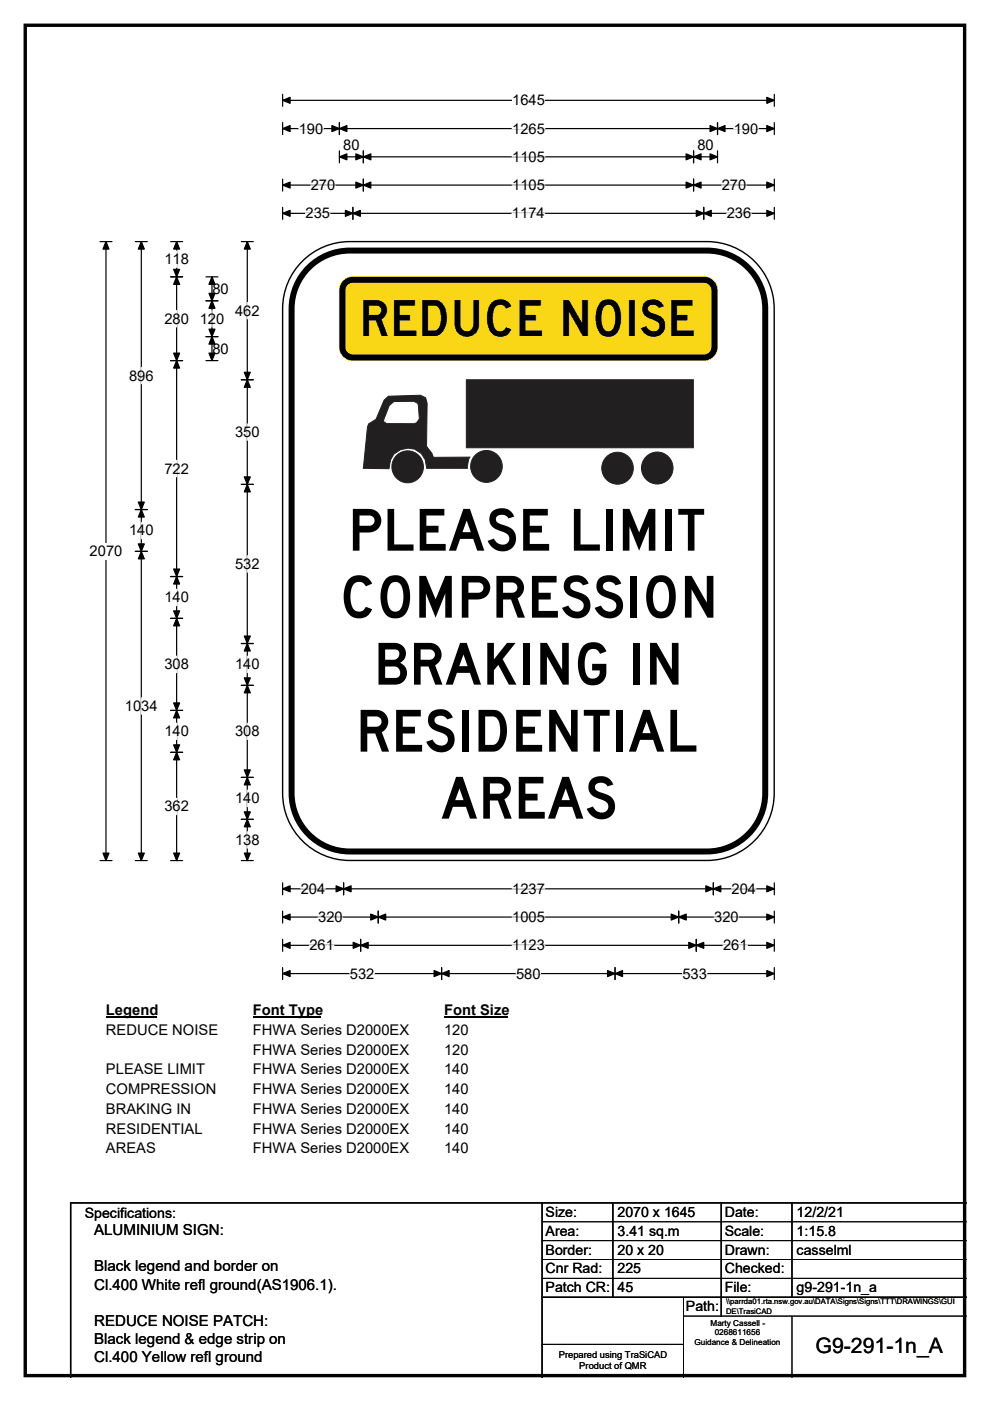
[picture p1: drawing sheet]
<svg xmlns="http://www.w3.org/2000/svg" width="210mm" height="297mm" viewBox="0 0 210 297" stroke-linecap="round" stroke-linejoin="round" font-family="sans-serif">
<path d="M5.4 5.4h199.2v286.3h-199.2z" fill="none" stroke="#000" stroke-width=".72"/>
<path d="M59.9 21.3h104.3M59.9 20v2.5M164.2 20v2.5" fill="none" stroke="#000" stroke-width=".25"/>
<path d="M59.9 21.3l1.6-.7v1.3zM162.6 20.6l1.6 .7-1.6 .6z" fill="#000" stroke="#000" stroke-width=".25"/>
<path d="M108.6 19.5h7v3.5h-7z" fill="#fff"/>
<g fill="none" stroke="#000" stroke-width=".25">
<path d="M59.9 27.3h104.3M59.9 26v2.5M59.9 38v2.5M59.9 39.2h104.3M72 26v2.5M72 32v2.5M72 33.3h80.2M77.1 32v2.5M77.1 38v2.5M147.1 32v2.5M147.1 38v2.5M152.2 26v2.5"/>
<path d="M152.2 32v2.5M164.2 26v2.5M164.2 38v2.5M21.2 51.2h2.5M22.5 51.2v131.3M59.9 44v2.5M59.9 45.2h104.3M74.8 44v2.5M149.3 44v2.5M164.2 44v2.5M21.2 182.5h2.5M59.9 187.2v2.5"/>
<path d="M59.9 193.2v2.5M59.9 199.2v2.5M59.9 188.4h104.3M59.9 194.4h104.3M72.9 187.2v2.5M76.5 199.2v2.5M80.2 193.2v2.5M144 193.2v2.5M147.7 199.2v2.5M151.3 187.2v2.5M164.2 199.2v2.5M164.2 187.2v2.5"/>
<path d="M164.2 193.2v2.5M59.9 205.1v2.6M59.9 200.4h104.3M59.9 206.4h104.3M93.7 205.1v2.6M130.5 205.1v2.6M164.2 205.1v2.6"/>
</g>
<g fill="#000" stroke="#000" stroke-width=".25">
<path d="M59.9 27.3l1.6-.7v1.3zM59.9 39.2l1.6-.6v1.3zM72 27.3l1.6-.7v1.3zM70.4 26.6l1.6 .7-1.6 .6zM72 33.3l1.6-.7v1.3zM77.1 33.3l1.6-.7v1.3zM75.5 32.6l1.6 .7-1.6 .6zM77.1 39.2l1.6-.6v1.3zM75.5 38.6l1.6 .6-1.6 .7zM145.5 32.6l1.6 .7-1.6 .6zM147.1 33.3l1.6-.7v1.3zM145.5 38.6l1.6 .6-1.6 .7z"/>
<path d="M147.1 39.2l1.6-.6v1.3zM150.6 26.6l1.6 .7-1.6 .6zM152.2 27.3l1.6-.7v1.3zM150.6 32.6l1.6 .7-1.6 .6zM162.6 26.6l1.6 .7-1.6 .6zM162.6 38.6l1.6 .6-1.6 .7zM22.5 51.2l.6 1.6h-1.3zM59.9 45.2l1.6-.6v1.3zM74.8 45.2l1.6-.6v1.3zM73.3 44.6l1.5 .6-1.5 .7zM147.7 44.6l1.6 .6-1.6 .7zM149.3 45.2l1.6-.6v1.3z"/>
<path d="M162.6 44.6l1.6 .6-1.6 .7zM21.8 180.9h1.3l-.6 1.6zM59.9 188.4l1.6-.6v1.3zM59.9 194.4l1.6-.6v1.3zM72.9 188.4l1.6-.6v1.3zM71.3 187.8l1.6 .6-1.6 .7zM80.2 194.4l1.6-.6v1.3zM78.6 193.8l1.6 .6-1.6 .7zM142.4 193.8l1.6 .6-1.6 .7zM144 194.4l1.5-.6v1.3zM149.7 187.8l1.6 .6-1.6 .7zM151.3 188.4l1.6-.6v1.3z"/>
<path d="M162.6 187.8l1.6 .6-1.6 .7zM162.6 193.8l1.6 .6-1.6 .7zM59.9 200.4l1.6-.6v1.3zM59.9 206.4l1.6-.6v1.3zM76.5 200.4l1.6-.6v1.3zM74.9 199.8l1.6 .6-1.6 .7zM93.7 206.4l1.5-.6v1.3zM92.1 205.8l1.6 .6-1.6 .7zM128.9 205.8l1.6 .6-1.6 .7zM130.5 206.4l1.5-.6v1.3zM146.1 199.8l1.6 .6-1.6 .7zM147.7 200.4l1.6-.6v1.3z"/>
<path d="M162.6 199.8l1.6 .6-1.6 .7zM162.6 205.8l1.6 .6-1.6 .7z"/>
</g>
<g fill="none" stroke="#fff" stroke-width=".25">
<path d="M63.4 27.3h5.2M65.9 39.2h5.2M108.6 27.3h7M108.6 33.3h7M108.6 39.2h7M153.1 39.2h5.2M155.6 27.3h5.2M64.8 45.2h5.2M108.6 45.2h6.9M154.1 45.2h5.2M63.8 188.4h5.2M67.5 194.4h5.2"/>
<path d="M108.6 188.4h7M108.6 194.4h7M151.5 194.4h5.2M155.2 188.4h5.2M65.6 200.4h5.2M74.2 206.4h5.2M108.6 200.4h7M109.5 206.4h5.2M144.7 206.4h5.2M153.4 200.4h5.2"/>
</g>
<path d="M19 115.1h7v3.5h-7z" fill="#fff"/>
<g fill="none" stroke="#000" stroke-width=".25">
<path d="M28.7 51.2h2.5M30 51.2v131.3M36.2 51.2h2.5M36.2 58.7h2.5M37.5 51.2v131.3M43.7 58.7h2.5M45 58.7v17.8M51.2 51.2h2.5M52.5 51.2v131.3M36.2 76.5h2.5M43.7 76.5h2.5M43.7 63.8h2.5"/>
<path d="M43.7 71.4h2.5M51.2 80.5h2.5M28.7 108h2.5M28.7 116.9h2.5M51.2 102.7h2.5M36.2 122.2h2.5M36.2 131.1h2.5M51.2 136.4h2.5M36.2 150.6h2.5M36.2 159.5h2.5M51.2 145.3h2.5M51.2 164.8h2.5"/>
<path d="M51.2 173.7h2.5M28.7 182.5h2.5M36.2 182.5h2.5M51.2 182.5h2.5"/>
</g>
<g fill="#000" stroke="#000" stroke-width=".25">
<path d="M30 51.2l.6 1.6h-1.3zM37.5 58.7l.6 1.6h-1.3zM37.5 51.2l.6 1.6h-1.3zM36.8 57.1h1.3l-.6 1.6zM45 58.7l.6 1.6h-1.3zM52.5 51.2l.6 1.6h-1.3zM36.8 74.9h1.3l-.6 1.6zM37.5 76.5l.6 1.5h-1.3zM45 63.8l.6 1.6h-1.3zM44.3 69.8h1.3l-.6 1.6zM44.3 62.2h1.3l-.6 1.6zM45 71.4l.6 1.6h-1.3z"/>
<path d="M44.3 74.9h1.3l-.6 1.6zM52.5 80.5l.6 1.6h-1.3zM51.8 78.9h1.3l-.6 1.6zM30 108l.6 1.6h-1.3zM29.3 115.3h1.3l-.6 1.6zM29.3 106.4h1.3l-.6 1.6zM30 116.9l.6 1.6h-1.3zM51.8 101.1h1.3l-.6 1.6zM52.5 102.7l.6 1.6h-1.3zM36.8 120.6h1.3l-.6 1.6zM37.5 122.2l.6 1.6h-1.3zM36.8 129.5h1.3l-.6 1.6z"/>
<path d="M37.5 131.1l.6 1.6h-1.3zM51.8 134.9h1.3l-.6 1.5zM52.5 136.4l.6 1.6h-1.3zM36.8 149h1.3l-.6 1.6zM37.5 150.6l.6 1.6h-1.3zM36.8 157.9h1.3l-.6 1.6zM37.5 159.5l.6 1.6h-1.3zM51.8 143.7h1.3l-.6 1.6zM52.5 145.3l.6 1.6h-1.3zM51.8 163.2h1.3l-.6 1.6zM52.5 164.8l.6 1.6h-1.3zM51.8 172.1h1.3l-.6 1.6z"/>
<path d="M52.5 173.7l.6 1.6h-1.3zM29.3 180.9h1.3l-.6 1.6zM36.8 180.9h1.3l-.6 1.6zM51.8 180.9h1.3l-.6 1.6z"/>
</g>
<g fill="none" stroke="#fff" stroke-width=".25">
<path d="M37.5 53.2v3.5M30 77.9v3.5M37.5 65.8v3.5M45 65.8v3.5M52.5 64.1v3.5M37.5 97.6v3.5M52.5 89.9v3.4M30 110.7v3.5M52.5 117.8v3.5M37.5 124.9v3.5M37.5 139.1v3.5M52.5 139.1v3.5"/>
<path d="M30 147.9v3.5M37.5 153.3v3.5M52.5 153.3v3.5M37.5 169.2v3.5M52.5 167.5v3.5M52.5 176.3v3.5"/>
</g>
<path d="M22.5 212.4h10.7v3.5h-10.7z" fill="#fff"/>
<path d="M22.5 215.7h10.7" fill="none" stroke="#000" stroke-width=".32"/>
<path d="M53.6 212.4h14.5v3.5h-14.5z" fill="#fff"/>
<path d="M53.6 215.7h14.5" fill="none" stroke="#000" stroke-width=".32"/>
<path d="M94.2 212.4h13.5v3.5h-13.5z" fill="#fff"/>
<path d="M94.2 215.7h13.5" fill="none" stroke="#000" stroke-width=".32"/>
<g fill="#fff">
<path d="M22.5 216.6h23.6v3.5h-23.6z"/>
<path d="M53.6 216.6h33.1v3.5h-33.1z"/>
<path d="M94.2 216.6h5.2v3.5h-5.2z"/>
<path d="M53.6 220.8h33.1v3.5h-33.1z"/>
<path d="M94.2 220.8h5.2v3.5h-5.2z"/>
<path d="M22.5 225h20.9v3.5h-20.9z"/>
<path d="M53.6 225h33.1v3.5h-33.1z"/>
<path d="M94.2 225h5.2v3.5h-5.2z"/>
<path d="M22.5 229.2h23.3v3.5h-23.3z"/>
<path d="M53.6 229.2h33.1v3.5h-33.1z"/>
<path d="M94.2 229.2h5.2v3.5h-5.2z"/>
<path d="M22.5 233.4h17.9v3.5h-17.9z"/>
<path d="M53.6 233.4h33.1v3.5h-33.1z"/>
<path d="M94.2 233.4h5.2v3.5h-5.2z"/>
<path d="M22.5 237.6h20.4v3.4h-20.4z"/>
<path d="M53.6 237.6h33.1v3.4h-33.1z"/>
<path d="M94.2 237.6h5.2v3.4h-5.2z"/>
<path d="M22.4 241.7h10.6v3.5h-10.6z"/>
<path d="M53.6 241.7h33.1v3.5h-33.1z"/>
<path d="M94.2 241.7h5.2v3.5h-5.2z"/>
</g>
<path d="M63.6 55.9a14.2 14.2 0 0 1 10.6-4.7h75.7a14.3 14.3 0 0 1 14.3 14.3v102.7a14.3 14.3 0 0 1-14.3 14.2h-75.7a14.3 14.3 0 0 1-14.3-14.2v-102.7a14.2 14.2 0 0 1 3.7-9.6z" fill-rule="evenodd" fill="#fff" stroke="#fff" stroke-width=".21"/>
<path d="M65.5 56.7a12.3 12.3 0 0 1 8.7-3.6h75.7a12.4 12.4 0 0 1 12.4 12.4v102.7a12.4 12.4 0 0 1-12.4 12.3h-75.7a12.4 12.4 0 0 1-12.4-12.3v-102.7a12.3 12.3 0 0 1 3.7-8.8zM73.3 60l1-.6 .5-.1h74.5a2.22 2.22 0 0 1 2.2 2.2v12.1a2.22 2.22 0 0 1-2.2 2.2h-74.5a2.22 2.22 0 0 1-2.2-2.2v-12.1l.1-.6z" fill="none" stroke="#000" stroke-width="1.3"/>
<path d="M63.6 55.9a14.2 14.2 0 0 1 10.6-4.7h75.7a14.3 14.3 0 0 1 14.3 14.3v102.7a14.3 14.3 0 0 1-14.3 14.2h-75.7a14.3 14.3 0 0 1-14.3-14.2v-102.7a14.2 14.2 0 0 1 3.7-9.6zM115 255v37M130 255v20M153 255v24M168 255v20M205 255h-190v37M115 275h90" fill="none" stroke="#000" stroke-width=".3"/>
<g fill="#221f20" stroke="#221f20" stroke-width=".21">
<path d="M81.5 84.8l.9-.8 6.8-.2 1.1 .5 .3 1.2-.1 9.1 1.1 1.5 .3 .9 7.8-.1-.3 .5-.3 1.9h-8.6a4 4 0 0 0-4-4.3 4 4 0 0 0-4 4.4l-5.4-.1 .8-8.7 .3-.7 1.6-1zM82.6 86l.9-.9h4.2l.8 .3 .2 .4 .2 3-.6 .9-.5 .1h-5.8l-.6-.3-.1-.4z" fill-rule="evenodd"/>
<path d="M98.9 80.5h48.2v14.4h-48.2z" fill-rule="evenodd"/>
<circle cx="86.5" cy="99" r="3.4"/>
<circle cx="103.2" cy="98.9" r="3.4"/>
<circle cx="131" cy="99.3" r="3.4"/>
<circle cx="139.4" cy="99.3" r="3.4"/>
</g>
<path d="M73.1 59.3l1.1-.5 .6-.1h74.5a2.86 2.86 0 0 1 2.9 2.8v12.1a2.87 2.87 0 0 1-2.9 2.8h-74.5a2.85 2.85 0 0 1-2.8-2.8v-12.1a2.83 2.83 0 0 1 1.1-2.2z" fill-rule="evenodd" fill="#fad716" stroke="#fad716" stroke-width=".21"/>
<path d="M115 259h90M115 263h90M115 267h90M115 271h90M145 279h60M145 275v17M168 279v13M115 285h30" fill="none" stroke="#000" stroke-width=".21"/>
<g font-size="12.3">
<text x="73.8" y="116.8">PLEASE LIMIT</text>
<text x="72" y="131">COMPRESSION</text>
<text x="79.2" y="145.2">BRAKING IN</text>
<text x="75.4" y="159.4">RESIDENTIAL</text>
<text x="93.4" y="173.6">AREAS</text>
</g>
<text font-size="10.6" x="76.2" y="71.2">REDUCE NOISE</text>
<text font-size="4.5" x="173" y="286.9">G9-291-1n_A</text>
<g font-size="3.2">
<text x="20" y="261.9">ALUMINIUM SIGN:</text>
<text x="20" y="269.6">Black legend and border on</text>
<text x="20" y="273.4">Cl.400 White refl ground(AS1906.1).</text>
<text x="20" y="281.1">REDUCE NOISE PATCH:</text>
<text x="20" y="284.9">Black legend &amp; edge strip on</text>
<text x="20" y="288.7">Cl.400 Yellow refl ground</text>
</g>
<g font-size="3.1">
<text x="108.6" y="22.3">1645</text>
<text x="63.4" y="28.3">190</text>
<text x="108.6" y="28.3">1265</text>
<text x="155.6" y="28.3">190</text>
<text x="72.8" y="31.9">80</text>
<text x="108.6" y="34.3">1105</text>
<text x="147.9" y="31.9">80</text>
<text x="65.9" y="40.3">270</text>
<text x="108.6" y="40.3">1105</text>
<text x="153.1" y="40.3">270</text>
<text x="64.8" y="46.3">235</text>
<text x="108.6" y="46.3">1174</text>
<text x="154.1" y="46.3">236</text>
<text x="34.9" y="56">118</text>
<text x="45.1" y="62.3">80</text>
<text x="34.9" y="68.6">280</text>
<text x="42.4" y="68.6">120</text>
<text x="49.8" y="66.9">462</text>
<text x="45.1" y="75">80</text>
<text x="27.4" y="80.7">896</text>
<text x="49.8" y="92.7">350</text>
<text x="34.9" y="100.4">722</text>
<text x="27.4" y="113.5">140</text>
<text x="19" y="117.9">2070</text>
<text x="49.8" y="120.6">532</text>
<text x="34.9" y="127.7">140</text>
<text x="34.9" y="141.9">308</text>
<text x="49.8" y="141.9">140</text>
<text x="26.5" y="150.7">1034</text>
<text x="34.9" y="156.1">140</text>
<text x="49.8" y="156.1">308</text>
<text x="34.9" y="172">362</text>
<text x="49.8" y="170.3">140</text>
<text x="49.8" y="179.1">138</text>
<text x="63.8" y="189.5">204</text>
<text x="108.6" y="189.5">1237</text>
<text x="155.2" y="189.5">204</text>
<text x="67.5" y="195.5">320</text>
<text x="108.6" y="195.5">1005</text>
<text x="151.5" y="195.5">320</text>
<text x="65.6" y="201.5">261</text>
<text x="108.6" y="201.5">1123</text>
<text x="153.4" y="201.5">261</text>
<text x="74.2" y="207.5">532</text>
<text x="109.5" y="207.5">580</text>
<text x="144.7" y="207.5">533</text>
<text x="22.5" y="215.2">Legend</text>
<text x="53.6" y="215.2">Font Type</text>
<text x="94.2" y="215.2">Font Size</text>
<text x="22.5" y="219.4">REDUCE NOISE</text>
<text x="53.6" y="219.4">FHWA Series D2000EX</text>
<text x="94.2" y="219.4">120</text>
<text x="22.5" y="227.8">PLEASE LIMIT</text>
<text x="53.6" y="223.6">FHWA Series D2000EX</text>
<text x="53.6" y="227.8">FHWA Series D2000EX</text>
<text x="94.2" y="223.6">120</text>
<text x="94.2" y="227.8">140</text>
<text x="22.5" y="232">COMPRESSION</text>
<text x="53.6" y="232">FHWA Series D2000EX</text>
<text x="94.2" y="232">140</text>
<text x="22.5" y="236.2">BRAKING IN</text>
<text x="53.6" y="236.2">FHWA Series D2000EX</text>
<text x="94.2" y="236.2">140</text>
<text x="22.5" y="240.3">RESIDENTIAL</text>
<text x="22.5" y="244.5">AREAS</text>
<text x="53.6" y="240.3">FHWA Series D2000EX</text>
<text x="53.6" y="244.5">FHWA Series D2000EX</text>
<text x="94.2" y="240.3">140</text>
<text x="94.2" y="244.5">140</text>
</g>
<g font-size="3">
<text x="115.7" y="258">Size:</text>
<text x="131" y="258">2070 x 1645</text>
<text x="153.7" y="258">Date:</text>
<text x="169" y="258">12/2/21</text>
<text x="18" y="258.2">Specifications:</text>
<text x="115.7" y="262">Area:</text>
<text x="131" y="262">3.41 sq.m</text>
<text x="153.7" y="262">Scale:</text>
<text x="169" y="262">1:15.8</text>
<text x="115.7" y="266">Border:</text>
<text x="115.7" y="270">Cnr Rad:</text>
<text x="131" y="266">20 x 20</text>
<text x="131" y="270">225</text>
<text x="153.7" y="266">Drawn:</text>
<text x="153.7" y="270">Checked:</text>
<text x="169" y="266">casselml</text>
<text x="115.7" y="274">Patch CR:</text>
<text x="131" y="274">45</text>
<text x="153.7" y="274">File:</text>
<text x="169" y="274">g9-291-1n_a</text>
<text x="145.5" y="278">Path:</text>
</g>
<g font-size="2">
<text x="118.5" y="287.8">Prepared using TraSiCAD</text>
<text x="122.9" y="290.2">Product of QMR</text>
</g>
<g font-size="1.7">
<text x="150.7" y="281.1">Marty Cassell -</text>
<text x="147.3" y="285.2">Guidance &amp; Delineation</text>
<text x="151.6" y="283.1">0268611656</text>
</g>
<g font-size="1.6">
<text x="154" y="276.6">\\parrda01.rta.nsw.gov.au\DATA\Signs\Signs\TTT\DRAWINGS\GUI</text>
<text x="154" y="278.5">DE\TrasiCAD</text>
</g>
</svg>
